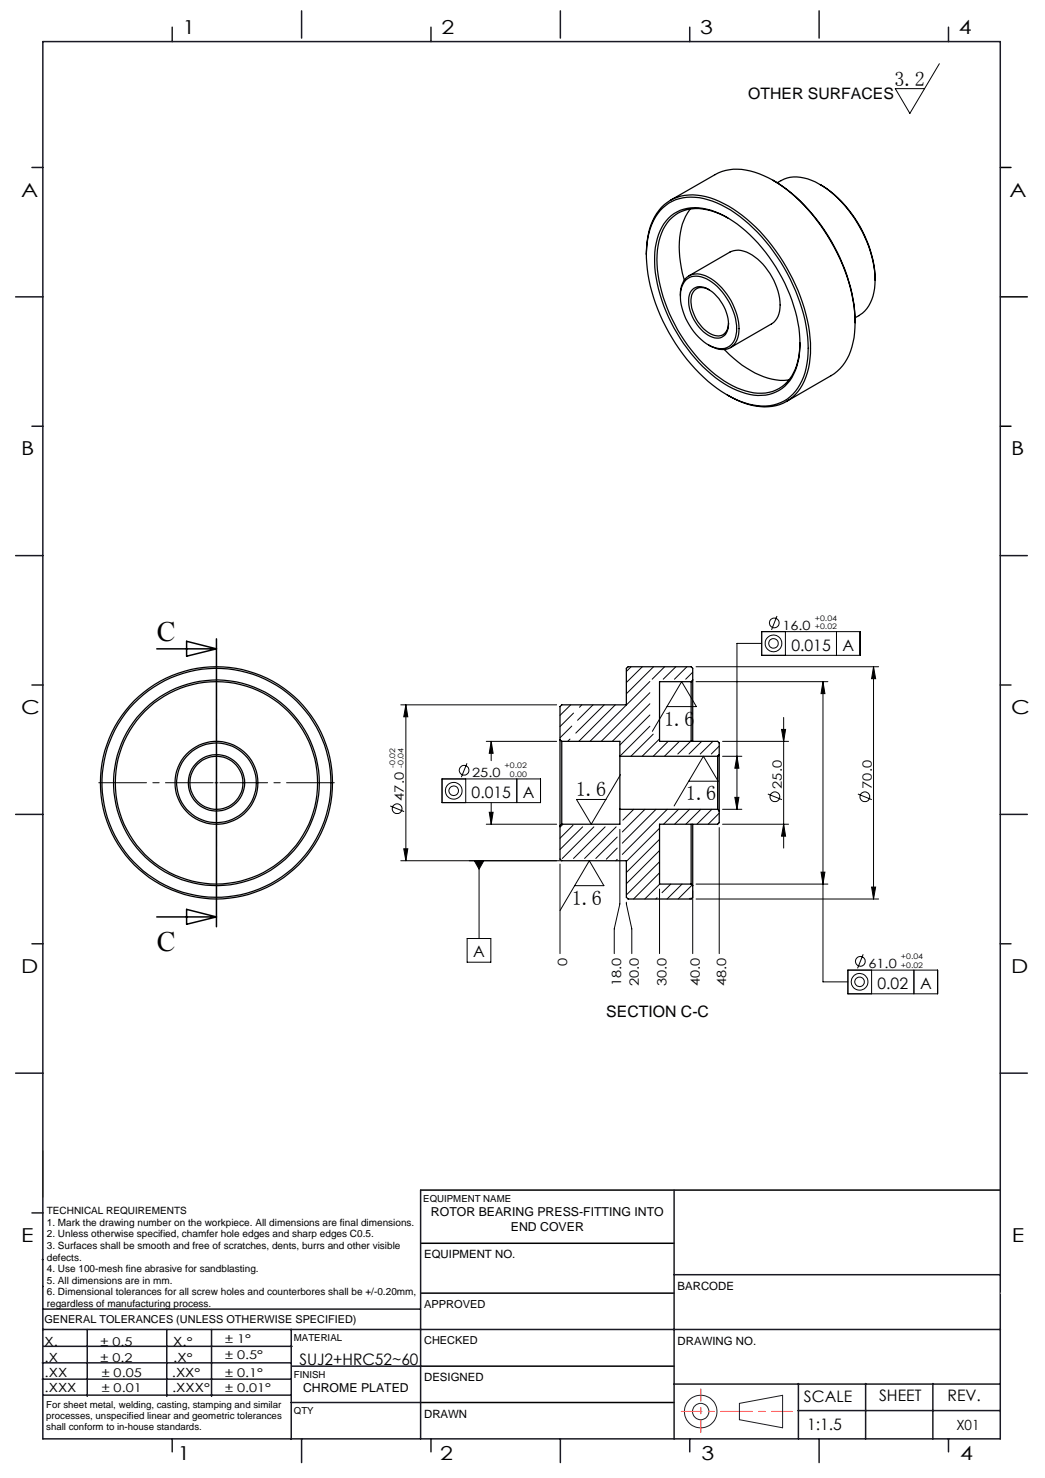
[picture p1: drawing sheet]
<svg xmlns="http://www.w3.org/2000/svg" width="210mm" height="297mm" viewBox="0 0 210 297" stroke-linecap="round" stroke-linejoin="round" font-family="sans-serif">
<g fill="none" stroke="#191924" stroke-width=".2">
<path d="M8.6 231.2v9.4M148.6 282l8.7-1.6v6.5l-8.7-1.6z"/>
<circle cx="140.8" cy="283.7" r="3.3"/>
<circle cx="140.8" cy="283.7" r="1.64"/>
</g>
<g fill="none" stroke="#000" stroke-width=".3">
<path d="M201 33.7h2.2M201 59.7h5.4M201 85.7h2.2M31.5 130.4h12M37.5 128.9l6 1.5-6 1.5zM43.5 128.4v57.8M31.5 184.3h12M37.5 182.7l6 1.6-6 1.4zM84.5 239.1h116.5M84.6 259.9h50.9M84.6 249.8h50.9M84.6 274.5h50.9"/>
<path d="M84.5 281.8h51"/>
</g>
<path d="M136.9 283.6h22.3" fill="none" stroke="#f00" stroke-width=".2" stroke-dasharray="6.3 1.3 1.3 1.3" stroke-dashoffset="2.2"/>
<path d="M140.8 287.8v-8.7" fill="none" stroke="#f00" stroke-width=".2" stroke-dasharray="6.3 1.3 1.3 1.3" stroke-dashoffset="3.9"/>
<g fill="none" stroke="#191924" stroke-width=".3">
<path d="M8.6 8.4h192.4v280.7h-192.4zM34.6 5.5v2.9M60.6 2.2v5.5M86.6 5.5v2.9M112.6 2.2v5.5M138.6 5.5v2.9M164.6 2.2v5.5M190.6 5.5v2.9M6.4 33.7h2.2M3.1 59.7h5.5M6.4 85.7h2.2M3.1 111.7h5.5"/>
<path d="M201 111.7h5.4M6.4 137.7h2.2M201 137.7h2.2M3.1 163.7h5.5M201 163.7h5.4M6.4 189.6h2.2M201 189.6h2.2M3.1 215.6h5.5M201 215.6h5.4M84.5 239.1v50M135.5 239.1v50M6.4 243.7h2.2"/>
<path d="M8.5 253.1h.1M8.6 258.5h.1M135.5 256.1h65.5M8.5 277.1h49.9M8.5 273.9h49.9M8.6 267.2h192.4M8.6 263.1h75.9M8.8 270.5h49.9M17.5 267.2v13.4M33.5 267.2v13.4M42.5 267.2v13.4M58.5 267.2v22"/>
<path d="M58.6 274.5h26M135.5 278.1h65.5M160.4 278v11.1M174 278v11.1M187.5 278v11.1M8.8 280.3h49.7M34.6 289.1v2.6M58.5 281.8h26M60.6 289.1v4.8M86.6 289.1v2.6M112.6 289.1v4.8M138.6 289.1v2.6"/>
<path d="M160.4 283.5h40.5M164.6 289.1v4.8M190.6 289.1v2.6"/>
</g>
<path d="M201 259.9h.1" fill="none" stroke="#c0c0c0" stroke-width=".2"/>
<g fill="none" stroke="#000" stroke-width=".2">
<path d="M188.8 12.8l-6 10-2.9-5h5.9M126.8 134l-.9 .9M129.1 134l-3.2 3.2M130.6 136.9l-12 12.1M130.6 139.2l-9.8 9.8M131.3 134l-5.4 5.4M133.6 134l-2.5 2.5M135.8 134l-2.5 2.5M138 134l-2.5 2.5M139.2 135.1l-1.4 1.4M139.9 137h26.5M139.9 134h36.7"/>
<path d="M153.1 126.9h19.8v4.8h-19.8zM153.1 129.3h-5v33.3M156.1 123.8l-1.1 2.8M157.8 126.9v4.8M165.4 137l.4 2.4h-.8zM165.4 137v60.3h5M168.1 126.9v4.8M175.5 134l.5 2.4h-.8zM175.5 134v46.7M43.2 157.3h.6M43.5 157v.7M80.5 141.6h31.4"/>
<path d="M81.6 141.6l.4 2.4h-.9zM81.6 141.6v31.4M88.8 156.5h19.8v4.8h-19.8zM93.6 156.5v4.8M93.8 153.4l-1.1 2.8M97.7 149h14.2M98.7 149l.4 2.4h-.8zM98.7 149v3.9M103.9 156.5v4.8M114.5 148.5l-.4 .5M114.7 141.6l-2.2 2.2M114.9 145.9l-2.4 2.4"/>
<path d="M115.3 143.3l-2.8 2.7M116.9 141.6l-.4 .5M119.2 141.6l-3.1 3.1M121.4 141.6l-5.7 5.7M123.6 141.6l-7.3 7.4M124.7 155.6l-5.9 10-2.9-4.9h5.9M130.6 141.4l-7.6 7.6M130.6 143.7l-6 6M130.6 145.9l-6 6.1M131.3 147.5l-4.5 4.5M132.5 148.5l-3.5 3.5M134.1 142h5.8l-2.9-5-5.9 10"/>
<path d="M134.3 149l-3 3M136.5 149l-3 3M138.4 157h5.9l-2.9-5-5.9 10M138.8 149l-2.6 2.5M141 149l-2.5 2.5M143.3 149l-2.6 2.5M144.5 149.9l-1.6 1.6M145.2 149h13.3M145.2 152h3.9M148.1 152l.4 2.4h-.8zM154.3 159.6l2.8 1.1M157.1 146.6h.8l-.4 2.4z"/>
<path d="M157.5 144.2v26.2M172.4 159.6l2.8 1.1M78.4 162l2.8 1.1M81.1 170.6h.9l-.4 2.4zM95.3 173h1.9l-.9 1.7zM96.3 173v15.6M97.7 165.6h14.2M98.3 163.2h.8l-.4 2.4zM98.7 161.3v4.3M112.5 173.6v18M112.9 173h-32.4M113.1 165.6l-.6 .6"/>
<path d="M115.1 165.8l-2.6 2.6M115.5 178h5.9l-3-5-5.9 10M117.1 166.2l-4.6 4.5M119.3 166.2l-6.3 6.3M121.6 166.2l-6.3 6.3M123.8 166.2l-6.3 6.3M124 168.2l-4.3 4.3M124 170.4l-2.2 2.2M124 172.7l-.2 .3M124.6 166.6v15l-1.2 5.1v4.9M127.4 162.6l-2.2 2.2M129.6 162.6l-4.5 4.6"/>
<path d="M131.8 162.6l-6.7 6.8M132.5 178.6v13M132.5 166.4l-6.6 6.7M132.5 168.7l-6.6 6.6M132.5 170.9l-6.6 6.7M132.5 173.2l-6.6 6.6M132.5 175.4l-5.2 5.3M132.6 177.7l-3 3M134.1 162.6l-9 9.1M134.8 177.7l-1.8 1.7M136.3 162.6l-3 3M137.1 177.7l-3 3"/>
<path d="M138.6 162.6l-3 3M139.1 177.8l-2.8 2.9M139.2 179v12.6M139.9 177.7h26.5M140.8 162.6l-3 3M143.1 162.6l-3 3M144.5 166.3v25.3M144.5 163.4l-2.2 2.2M145.2 165.6h13.3M145.2 162.6h3.9M147.7 160.2h.8l-.4 2.4zM157.5 165.6l.4 2.4h-.8z"/>
<path d="M165 175.3h.8l-.4 2.4zM175.2 178.3h.8l-.5 2.4zM93.9 188.6h4.7v4.8h-4.7zM125.9 181.3l1.1 5.4v4.9M132 180.4l-.2 .3M138.7 180.5l-.2 .2M139.9 180.7h36.7M170.4 194.9h18v4.8h-18zM173.5 191.8l-1.2 2.8M175.2 194.9v4.8M183.7 194.9v4.8"/>
<circle cx="155.4" cy="129.3" r=".95"/>
<circle cx="155.4" cy="129.3" r="1.68"/>
<circle cx="155.6" cy="125.2" r=".97"/>
<circle cx="91.2" cy="158.9" r="1.68"/>
<circle cx="91.2" cy="158.9" r=".97"/>
<circle cx="93.3" cy="154.8" r=".97"/>
<circle cx="79.8" cy="162.5" r=".99"/>
<circle cx="155.7" cy="160.1" r=".99"/>
<circle cx="173.8" cy="160.1" r=".98"/>
<circle cx="172.7" cy="197.3" r="1.67"/>
<circle cx="172.7" cy="197.3" r=".96"/>
<circle cx="172.9" cy="193.2" r=".99"/>
</g>
<path d="M42.8 157.3h-23M43.5 156.6v-23M43.5 158v23M44.2 157.3h23" fill="none" stroke="#000" stroke-width=".2" stroke-dasharray="15.2 1.3 1.3 1.3" stroke-dashoffset="5.6"/>
<g fill="#000">
<path d="M95.3 173h1.9l-.9 1.7z"/>
<path d="M81.6 141.6l.4 2.4h-.9zM81.1 170.6h.9l-.4 2.4zM175.5 134l.5 2.4h-.8zM175.2 178.3h.8l-.5 2.4zM157.1 146.6h.8l-.4 2.4zM157.5 165.6l.4 2.4h-.8z"/>
<path d="M98.7 149l.4 2.4h-.8zM98.3 163.2h.8l-.4 2.4zM165.4 137l.4 2.4h-.8zM165 175.3h.8l-.4 2.4zM148.1 152l.4 2.4h-.8zM147.7 160.2h.8l-.4 2.4z"/>
</g>
<g fill="none" stroke="#000" stroke-width=".25">
<path d="M155.4 36.2a36.2 36.2 0 0 1 15.5 21.5l.7 3.5 .2 3.6M156.2 36.7a7.2 7.2 0 0 1 7.6-.2 24.1 24.1 0 0 1 11.4 15l.6 2.9 .1 1.9M164.8 37.1a23.8 23.8 0 0 1 11.1 19.2M129.9 51.2a13.1 13.1 0 0 1 3.6-10.1 9.4 9.4 0 0 1 9.2-1.3 28.9 28.9 0 0 1 14 11.7 34.4 34.4 0 0 1 6.2 19.5 11.5 11.5 0 0 1-4.2 9.3 10 10 0 0 1-9.5 .6l-3-1.5M133.2 41.8a9 9 0 0 1 9.1-1.7 26.5 26.5 0 0 1 13.1 10.4 35.5 35.5 0 0 1 7 19.5 13 13 0 0 1-3.1 9.2 8.8 8.8 0 0 1-8.8 2 27 27 0 0 1-14-11.1 33.4 33.4 0 0 1-6.5-20.4 11.8 11.8 0 0 1 3.2-7.9zM134.3 43.8a8.2 8.2 0 0 1 8.6-1.5 26.2 26.2 0 0 1 13 11.4 30.8 30.8 0 0 1 4.9 15.3 11.6 11.6 0 0 1-3.1 8.6 8.3 8.3 0 0 1-8.7 1.2 25.9 25.9 0 0 1-12.3-10.8 29.9 29.9 0 0 1-5.1-17.3 11.1 11.1 0 0 1 2.7-6.9zM134.7 40.2l9-5.1a10.6 10.6 0 0 1 9.8 .2 30.5 30.5 0 0 1 12.8 12.1 34.1 34.1 0 0 1 5.5 17.4M136.7 59.5a4.2 4.2 0 0 1 2-4.2 5.4 5.4 0 0 1 5.3 1.5 12.7 12.7 0 0 1 4.4 10.5 3.3 3.3 0 0 1-4.9 2.5l-1.1-.5M137.8 56.3a3.8 3.8 0 0 1 4.7 0 12.4 12.4 0 0 1 5.5 10.4 3.3 3.3 0 0 1-4.9 3 12.2 12.2 0 0 1-6.3-11.1l.3-1.1zM138.5 55.4l8.2-4.7a4.6 4.6 0 0 1 5 .9 12.6 12.6 0 0 1 5 10.9l-.3 1.1-.9 1.2-8.7 5M138.7 42a13.2 13.2 0 0 0-2.1 9.6l.5 3.3 .4 1.4M139.1 58.2a2.65 2.65 0 0 1 3.6 .2 8.5 8.5 0 0 1 3.6 7.7 2.29 2.29 0 0 1-3.6 1.5 8.3 8.3 0 0 1-4.2-8.3z"/>
<path d="M142.5 58.2a2.23 2.23 0 0 0-2.5-.2 2.23 2.23 0 0 0-1.1 2.2 7.8 7.8 0 0 0 4.7 7.2 2.18 2.18 0 0 0 2.8-2.5M146.3 43.8a10.6 10.6 0 0 0-9.5-1.3 9 9 0 0 0-4.7 7.7 28.9 28.9 0 0 0 5.4 18.2 25.2 25.2 0 0 0 11.5 9.9 8.2 8.2 0 0 0 8.7-1 10.8 10.8 0 0 0 3.1-8.4M175.9 56.3a7.9 7.9 0 0 1-3.3 7.1l-.8 .4M145.6 70.2a19.6 19.6 0 0 0 10.4 6.1l.8 .1 1.7-.1M171.8 64.8a12.5 12.5 0 0 1-3.6 9.8l-1.2 .9-9 5.2M138.9 137v12M138.9 137h-6.4v12h11.7l.3 .3v2.4M139.2 136.6v12.4M139.2 136.6v-2.3l-.3-.3h-12.7l-.3 .3v7.3h-13l-.4 .4v6.7M139.2 136.6l-.3 .4M112.5 148.7v17.3M112.5 148.7l.4 .3"/>
<path d="M112.9 149v16.6M112.9 149h11.7v3M124.6 152v10.6M124.6 152h19.6M144.2 152v10.6M144.5 151.7v11.3M144.5 151.7l-.3 .3M112.5 166v6.6l.4 .4h13v7.3l.3 .4h12.7l.3-.4v-2.3M112.9 165.6l-.4 .4M124.6 162.6v3h-11.7M124.6 162.6h19.6M138.9 165.6v12.1"/>
<path d="M138.9 177.7l.3 .3M139.2 165.6v12.4M144.2 162.6l.3 .4M144.5 163v2.3l-.3 .3h-11.7v12.1h6.4"/>
<circle cx="43.5" cy="157.3" r="23.3"/>
<circle cx="43.5" cy="157.3" r="5.3"/>
<circle cx="43.5" cy="157.3" r="8.3"/>
<circle cx="43.5" cy="157.3" r="20.3"/>
<circle cx="43.5" cy="157.3" r="8"/>
<circle cx="43.5" cy="157.3" r="20.7"/>
<circle cx="43.5" cy="157.3" r="23"/>
<circle cx="43.5" cy="157.3" r="5.7"/>
</g>
<g font-size="5.6">
<text x="31.5" y="128.8">C</text>
<text x="31.5" y="191.2">C</text>
</g>
<g font-size="4.1">
<text x="179.7" y="17.2">3.2</text>
<text x="133.5" y="145.8">1.6</text>
<text x="115.7" y="160">1.6</text>
<text x="137.8" y="160.8">1.6</text>
<text x="114.9" y="181.8">1.6</text>
</g>
<g font-size="3.9">
<text x="36.7" y="6.9">1</text>
<text x="88.7" y="6.9">2</text>
<text x="140.7" y="6.9">3</text>
<text x="192.7" y="6.9">4</text>
<text x="4.2" y="39.5">A</text>
<text x="202.9" y="39.5">A</text>
<text x="4.2" y="91.5">B</text>
<text x="203.2" y="91.5">B</text>
<text x="4.2" y="143.5">C</text>
<text x="203.2" y="143.5">C</text>
<text x="4.2" y="195.5">D</text>
<text x="203.2" y="195.5">D</text>
<text x="4.2" y="249.6">E</text>
<text x="203.3" y="249.6">E</text>
<text x="35.7" y="293.4">1</text>
<text x="88.4" y="293.4">2</text>
<text x="141" y="293.4">3</text>
<text x="193" y="293.4">4</text>
</g>
<g font-size="3.2">
<text x="150.4" y="20">OTHER SURFACES</text>
<text x="159" y="130.7">0.015</text>
<text x="169.3" y="130.7">A</text>
<text x="94.8" y="160.3">0.015</text>
<text x="105.1" y="160.3">A</text>
<text x="95.1" y="192.4">A</text>
<text x="176.3" y="198.7">0.02</text>
<text x="184.9" y="198.7">A</text>
<text x="121.8" y="204.4">SECTION C-C</text>
<text x="60.2" y="274.2">SUJ2+HRC52~60</text>
<text x="161.6" y="281.7">SCALE</text>
<text x="176.7" y="281.5">SHEET</text>
<text x="190.4" y="281.5">REV.</text>
<text x="162.2" y="287.3">1:1.5</text>
</g>
<text font-size="2.8" x="192.2" y="287.3">X01</text>
<g font-size="2.6">
<text x="157.2" y="126.5">16.0</text>
<text x="81.2" y="160.9" transform="rotate(-90 81.2 160.9)">47.0</text>
<text x="94.9" y="156.1">25.0</text>
<text x="157.1" y="158.5" transform="rotate(-90 157.1 158.5)">25.0</text>
<text x="175.2" y="158.5" transform="rotate(-90 175.2 158.5)">70.0</text>
<text x="114" y="194.1" transform="rotate(-90 114 194.1)">0</text>
<text x="174.5" y="194.5">61.0</text>
<text x="124.9" y="198.1" transform="rotate(-90 124.9 198.1)">18.0</text>
<text x="128.4" y="198.1" transform="rotate(-90 128.4 198.1)">20.0</text>
<text x="134" y="198.1" transform="rotate(-90 134 198.1)">30.0</text>
<text x="140.6" y="198.1" transform="rotate(-90 140.6 198.1)">40.0</text>
<text x="146" y="198.1" transform="rotate(-90 146 198.1)">48.0</text>
</g>
<g font-size="2.5">
<text x="86.6" y="244.4">ROTOR BEARING PRESS-FITTING INTO</text>
<text x="102.7" y="247.3">END COVER</text>
<text x="8.9" y="273.6">.X</text>
<text x="8.9" y="270.4">X.</text>
<text x="34.8" y="273.7">.X°</text>
<text x="34.8" y="270.5">X.°</text>
<text x="9" y="276.7">.XX</text>
<text x="9" y="279.7">.XXX</text>
<text x="34.5" y="276.7">.XX°</text>
<text x="34.6" y="279.8">.XXX°</text>
<text x="60.9" y="279.8">CHROME PLATED</text>
</g>
<g font-size="2.4">
<text x="45.2" y="270">± 1°</text>
<text x="20.2" y="270.4">± 0.5</text>
<text x="20.2" y="273.7">± 0.2</text>
<text x="45.2" y="273.2">± 0.5°</text>
<text x="20.4" y="279.7">± 0.01</text>
<text x="20.4" y="276.7">± 0.05</text>
<text x="45.2" y="276.7">± 0.1°</text>
<text x="45.2" y="279.7">± 0.01°</text>
</g>
<g font-size="2.3">
<text x="85.2" y="252.9">EQUIPMENT NO.</text>
<text x="136.2" y="259.2">BARCODE</text>
<text x="136.2" y="270.2">DRAWING NO.</text>
<text x="85.2" y="277.6">DESIGNED</text>
<text x="85.2" y="284.9">DRAWN</text>
</g>
<g font-size="2.2">
<text x="85.2" y="262.8">APPROVED</text>
<text x="8.9" y="265.9">GENERAL TOLERANCES (UNLESS OTHERWISE SPECIFIED)</text>
<text x="85.2" y="270.1">CHECKED</text>
</g>
<g font-size="2">
<text x="9.4" y="244">TECHNICAL REQUIREMENTS</text>
<text x="9.4" y="246.3">1. Mark the drawing number on the workpiece. All dimensions are final dimensions.</text>
<text x="9.4" y="248.6">2. Unless otherwise specified, chamfer hole edges and sharp edges C0.5.</text>
<text x="9.4" y="251">3. Surfaces shall be smooth and free of scratches, dents, burrs and other visible</text>
<text x="9.4" y="253.3">defects.</text>
<text x="9.4" y="255.6">4. Use 100-mesh fine abrasive for sandblasting.</text>
<text x="9.4" y="258">5. All dimensions are in mm.</text>
<text x="9.4" y="260.3">6. Dimensional tolerances for all screw holes and counterbores shall be +/-0.20mm,</text>
<text x="9.4" y="262.6">regardless of manufacturing process.</text>
</g>
<g font-size="1.9">
<text x="85.1" y="241.5">EQUIPMENT NAME</text>
<text x="59.1" y="269.5">MATERIAL</text>
<text x="59.1" y="276.9">FINISH</text>
<text x="9.3" y="282.9">For sheet metal, welding, casting, stamping and similar</text>
<text x="9.3" y="285.2">processes, unspecified linear and geometric tolerances</text>
<text x="9.3" y="287.4">shall conform to in-house standards.</text>
<text x="59.1" y="284.2">QTY</text>
</g>
<g font-size="1.5">
<text x="163.7" y="124.7">+0.04</text>
<text x="163.7" y="126.4">+0.02</text>
<text x="79.4" y="154.4" transform="rotate(-90 79.4 154.4)">-0.02</text>
<text x="81.1" y="154.4" transform="rotate(-90 81.1 154.4)">-0.04</text>
<text x="101.4" y="154.3">+0.02</text>
<text x="102.5" y="156">0.00</text>
<text x="181" y="192.7">+0.04</text>
<text x="181" y="194.4">+0.02</text>
</g>
</svg>
